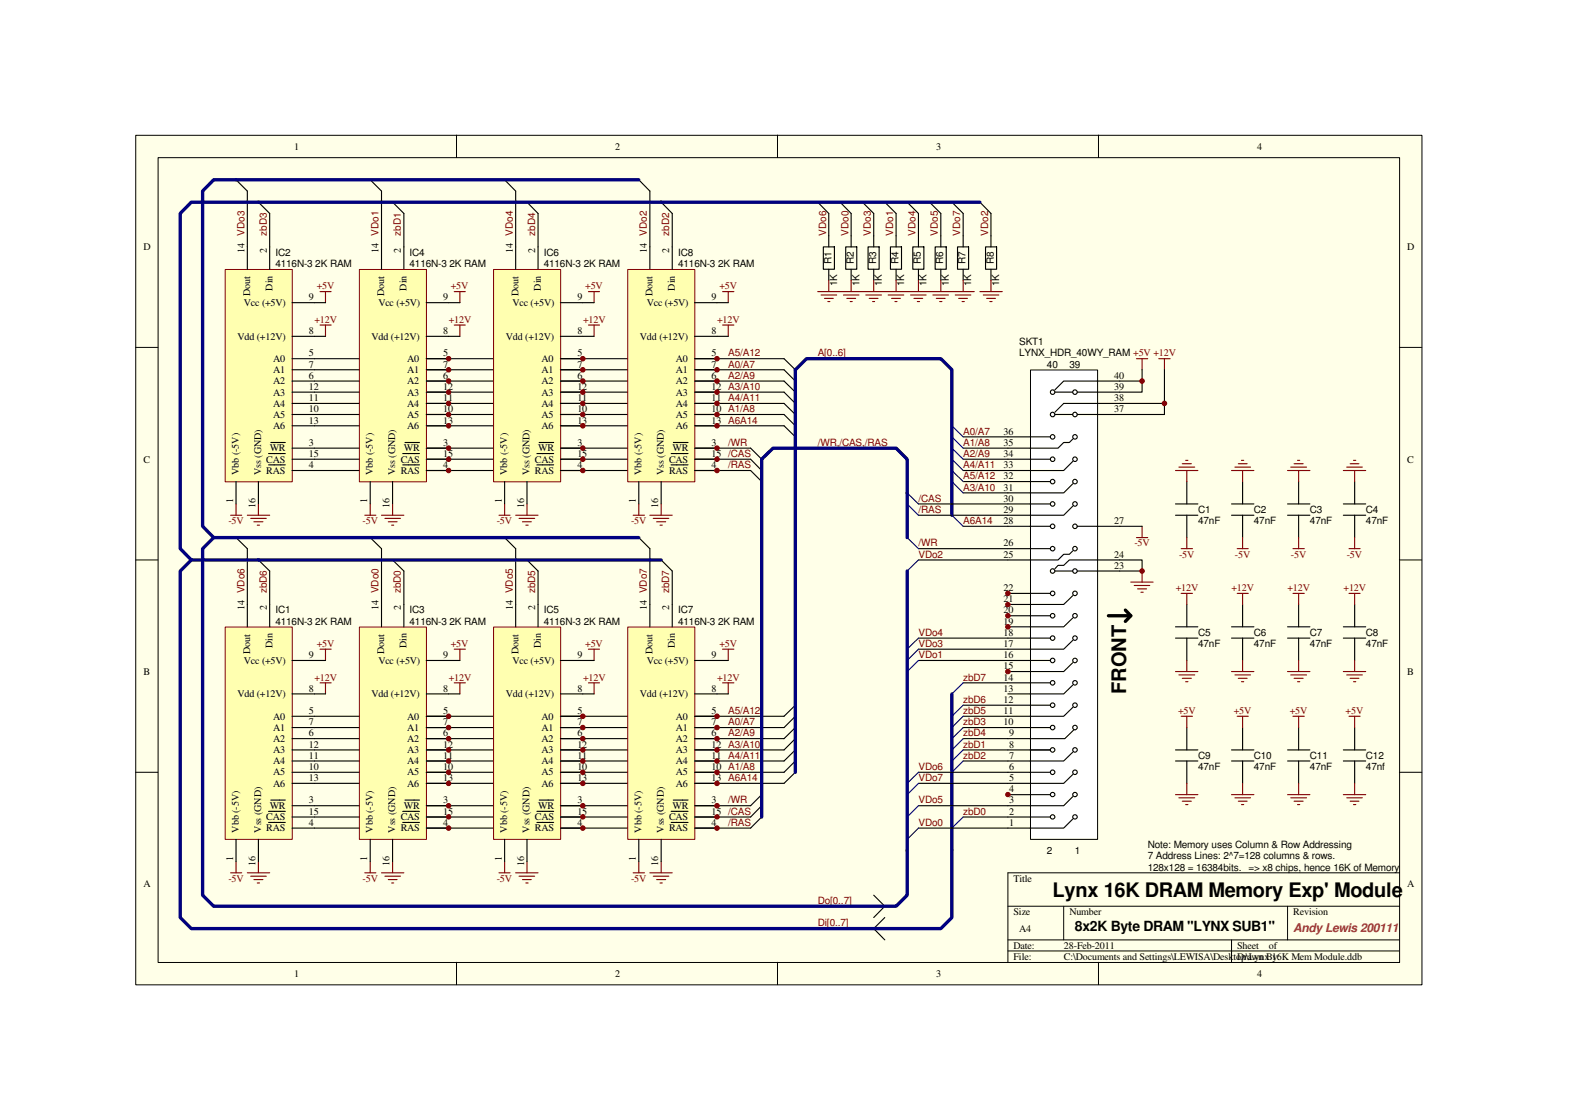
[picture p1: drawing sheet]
<svg xmlns="http://www.w3.org/2000/svg" width="297mm" height="210mm" viewBox="0 0 297 210" stroke-linecap="round" stroke-linejoin="round" font-family="sans-serif">
<path d="M25.4 25.4h241.1v159.2h-241.1z" fill="#ffffe8"/>
<g fill="none" stroke="#000" stroke-width=".19">
<path d="M25.4 25.4h241.1v159.2h-241.1zM29.6 29.5h232.7v150.9h-232.7zM85.6 25.3v4.2M145.7 25.3v4.2M205.9 25.3v4.2M25.4 65.1h4.2M262.3 65.1h4.1M25.4 104.9h4.2M262.3 104.9h4.1M25.4 144.7h4.2M262.3 144.7h4.1M188.9 169.8h73.4"/>
<path d="M188.9 176.1h73.4M188.9 178.2h73.4M199.3 169.8v6.3M230.8 176.1v4.2M241.3 169.8v6.3M262.3 163.6h-73.4v16.7M85.6 180.3v4.2M145.7 180.3v4.2M205.9 180.3v4.2"/>
</g>
<g fill="none" stroke="#800000" stroke-width=".21">
<path d="M60 54.7h2.1M61 54.7v2M85.1 54.7h2.1M86.2 54.7v2M110.3 54.7h2M111.3 54.7v2M135.4 54.7h2.1M136.5 54.7v2M153.2 54.7h29.4M153.9 55.3h2.9M154.5 55.9h1.7M155.1 56.5h.4"/>
<path d="M155.3 52.5v2.2M158.1 55.3h2.9M158.7 55.9h1.7M159.3 56.5h.4M159.5 52.5v2.2M162.3 55.3h2.9M162.9 55.9h1.6M163.5 56.5h.4M163.7 52.5v2.2M166.5 55.3h2.9M167.1 55.9h1.6M167.7 56.5h.4"/>
<path d="M167.9 52.5v2.2M170.6 55.3h3M171.3 55.9h1.6M171.9 56.5h.4M172.1 52.5v2.2M174.8 55.3h3M175.5 55.9h1.6M176.1 56.5h.4M176.3 52.5v2.2M179 55.3h2.9M179.7 55.9h1.6M180.3 56.5h.4"/>
<path d="M180.5 52.5v2.2M183.6 54.7h4.2M184.3 55.3h2.9M184.9 55.9h1.7M185.5 56.5h.4M185.7 52.5v2.2M60 60.9h2.1M61 60.9v2.1M85.1 60.9h2.1M86.2 60.9v2.1M110.3 60.9h2M111.3 60.9v2.1"/>
<path d="M135.4 60.9h2.1M136.5 60.9v2.1M43.2 96.6h2.1M44.2 94.4v2.2M46.4 96.6h4.1M47 97.2h2.9M47.6 97.8h1.7M48.2 98.4h.4M48.4 94.4v2.2M68.4 96.6h2M69.4 94.4v2.2M71.5 96.6h4.2"/>
<path d="M72.1 97.2h3M72.8 97.8h1.6M73.4 98.4h.4M73.6 94.4v2.2M93.5 96.6h2.1M94.6 94.4v2.2M96.6 96.6h4.2M97.3 97.2h2.9M97.9 97.8h1.7M98.5 98.4h.5M98.8 94.4v2.2M118.7 96.6h2.1"/>
<path d="M119.7 94.4v2.2M121.8 96.6h4.2M122.4 97.2h2.9M123.1 97.8h1.7M123.7 98.4h.4M123.9 94.4v2.2M220.3 88.2h4.2M220.9 87.5h3M221.6 86.9h1.7M222.2 86.3h.4M222.4 88.2v2.1M230.8 88.2h4.2"/>
<path d="M231.4 87.5h3M232.1 86.9h1.6M232.7 86.3h.4M232.9 88.2v2.1M241.3 88.2h4.2M241.9 87.5h3M242.5 86.9h1.7M243.2 86.3h.4M243.4 88.2v2.1M251.8 88.2h4.1M252.4 87.5h2.9M253 86.9h1.7"/>
<path d="M253.7 86.3h.4M253.9 88.2v2.1M221.4 102.8h2.1M221.4 111.2h2.1M222.4 100.8v2M222.4 111.2v2.1M231.9 102.8h2M231.9 111.2h2M232.9 100.8v2M232.9 111.2v2.1M242.3 102.8h2.1M242.3 111.2h2.1"/>
<path d="M243.4 100.8v2M243.4 111.2v2.1M252.8 102.8h2.1M252.8 111.2h2.1M253.9 100.8v2M253.9 111.2v2.1M60 121.7h2.1M60 128h2.1M61 121.7v2.1M61 128v2M85.1 121.7h2.1M85.1 128h2.1"/>
<path d="M86.2 121.7v2.1M86.2 128v2M110.3 121.7h2M110.3 128h2M111.3 121.7v2.1M111.3 128v2M135.4 121.7h2.1M135.4 128h2.1M136.5 121.7v2.1M136.5 128v2M220.3 125.9h4.2M220.9 126.5h3"/>
<path d="M221.4 134.2h2.1M221.6 127.1h1.7M222.2 127.8h.4M222.4 123.8v2.1M222.4 134.2v2.2M230.8 125.9h4.2M231.4 126.5h3M231.9 134.2h2M232.1 127.1h1.6M232.7 127.8h.4M232.9 123.8v2.1M232.9 134.2v2.2"/>
<path d="M241.3 125.9h4.2M241.9 126.5h3M242.5 127.1h1.7M243.2 127.8h.4M243.4 123.8v2.1M251.8 125.9h4.1M252.4 126.5h2.9M252.8 134.2h2.1M253 127.1h1.7M253.7 127.8h.4M253.9 123.8v2.1M253.9 134.2v2.2"/>
<path d="M43.2 163.6h2.1M44.2 161.5v2.1M46.4 163.6h4.1M47 164.2h2.9M47.6 164.8h1.7M48.2 165.5h.4M48.4 161.5v2.1M68.4 163.6h2M69.4 161.5v2.1M71.5 163.6h4.2M72.1 164.2h3M72.8 164.8h1.6"/>
<path d="M73.4 165.5h.4M73.6 161.5v2.1M93.5 163.6h2.1M94.6 161.5v2.1M96.6 163.6h4.2M97.3 164.2h2.9M97.9 164.8h1.7M98.5 165.5h.5M98.8 161.5v2.1M118.7 163.6h2.1M119.7 161.5v2.1M121.8 163.6h4.2"/>
<path d="M122.4 164.2h2.9M123.1 164.8h1.7M123.7 165.5h.4M123.9 161.5v2.1"/>
</g>
<g fill="none" stroke="#000" stroke-width=".21">
<path d="M44.2 33.7l2.2 2.1v10.5M48.4 37.9l2.1 2.1v6.3M69.4 33.7l2.1 2.1v10.5M73.6 37.9l2.1 2.1v6.3M94.6 33.7l2 2.1v10.5M98.8 37.9l2 2.1v6.3M119.7 33.7l2.1 2.1v10.5M123.9 37.9l2.1 2.1v6.3M153.2 37.9l2.1 2.1v6.3M157.4 37.9l2.1 2.1v6.3M161.6 37.9l2.1 2.1v6.3M165.8 37.9l2.1 2.1v6.3"/>
<path d="M170 37.9l2.1 2.1v6.3M174.2 37.9l2.1 2.1v6.3M178.4 37.9l2.1 2.1v6.3M183.6 37.9l2.1 2.1v6.3M58.9 56.7h2.1M84.1 56.7h2.1M109.2 56.7h2.1M134.4 56.7h2.1M154.3 46.3h2.1v4.2h-2.1zM155.3 50.5v2M158.5 46.3h2.1v4.2h-2.1zM159.5 50.5v2"/>
<path d="M162.7 46.3h2.1v4.2h-2.1zM163.7 50.5v2M166.9 46.3h2v4.2h-2zM167.9 50.5v2M171.1 46.3h2v4.2h-2zM172.1 50.5v2M175.3 46.3h2v4.2h-2zM176.3 50.5v2M179.4 46.3h2.1v4.2h-2.1zM180.5 50.5v2M184.7 46.3h2.1v4.2h-2.1zM185.7 50.5v2"/>
<path d="M58.9 67.2h88l2.2 2.1M58.9 69.3h88l2.2 2.1M58.9 71.4h88l2.2 2.1M58.9 73.5h88l2.2 2.1M58.9 75.6h88l2.2 2.1M58.9 77.7h88l2.2 2.1M58.9 79.8h88l2.2 2.1M58.9 63h2.1M84.1 63h2.1M109.2 63h2.1M134.4 63h2.1M58.9 84h81.8l2 2.1"/>
<path d="M58.9 86.1h81.8l2 2.1M58.9 88.2h81.8l2 2.1M220.3 94.4h4.2M220.3 96.6h4.2M222.4 90.3v4.1M222.4 96.6v4.2M230.8 94.4h4.2M230.8 96.6h4.2M232.9 90.3v4.1M232.9 96.6v4.2M241.3 94.4h4.2M241.3 96.6h4.2"/>
<path d="M243.4 90.3v4.1M243.4 96.6v4.2M251.8 94.4h4.1M251.8 96.6h4.1M253.9 90.3v4.1M253.9 96.6v4.2M44.2 100.8l2.2 2v10.5M48.4 104.9l2.1 2.1v6.3M69.4 100.8l2.1 2v10.5M73.6 104.9l2.1 2.1v6.3M94.6 100.8l2 2v10.5M98.8 104.9l2 2.1v6.3"/>
<path d="M119.7 100.8l2.1 2v10.5M123.9 104.9l2.1 2.1v6.3M220.3 117.5h4.2M220.3 119.6h4.2M222.4 113.3v4.2M222.4 119.6v4.2M230.8 117.5h4.2M230.8 119.6h4.2M232.9 113.3v4.2M232.9 119.6v4.2M241.3 117.5h4.2M241.3 119.6h4.2"/>
<path d="M243.4 113.3v4.2M243.4 119.6v4.2M251.8 117.5h4.1M251.8 119.6h4.1M253.9 113.3v4.2M253.9 119.6v4.2M58.9 123.8h2.1M58.9 130h2.1M84.1 123.8h2.1M84.1 130h2.1M109.2 123.8h2.1M109.2 130h2.1"/>
<path d="M134.4 123.8h2.1M134.4 130h2.1M149.1 138.4l-2.2 2.1h-88M149.1 132.2l-2.2 2h-88M149.1 134.2l-2.2 2.2h-88M149.1 136.4l-2.2 2h-88M222.4 136.4v4.1M232.9 136.4v4.1M253.9 136.4v4.1M142.7 148.9l-2 2.1h-81.8M142.7 151l-2 2.1h-81.8M142.7 153.1l-2 2.1h-81.8"/>
<path d="M149.1 140.5l-2.2 2.1h-88M149.1 142.6l-2.2 2.1h-88M149.1 144.7l-2.2 2.1h-88M220.3 140.5h4.2M220.3 142.6h4.2M222.4 142.6v4.2M230.8 140.5h4.2M230.8 142.6h4.2M232.9 142.6v4.2M251.8 140.5h4.1M251.8 142.6h4.1M253.9 142.6v4.2"/>
<path d="M163.7 167.8l2.1 2-2.1 2.2M165.8 172l-2.1 2 2.1 2.1"/>
</g>
<path d="M123.9 37.9h59.7M149.1 69.3v75.4M142.7 86.1v67" fill="none" stroke="#000080" stroke-width=".63"/>
<path d="M42.2 50.5h12.6v39.8h-12.6z" fill="#ffffb0"/>
<path d="M42.2 50.5h12.6v39.8h-12.6z" fill="none" stroke="#800000" stroke-width=".19"/>
<g fill="none" stroke="#000" stroke-width=".21">
<path d="M46.4 46.3v4.2M50.5 46.3v4.2M54.7 56.7h4.2M54.7 67.2h4.2M54.7 71.4h4.2M54.7 69.3h4.2M54.7 63h4.2M54.7 77.7h4.2M54.7 75.6h4.2M54.7 73.5h4.2M54.7 79.8h4.2M44.2 90.3v4.1"/>
<path d="M48.4 90.3v4.1M50.3 87.1h3.2M50.3 85h3.2M50.8 82.9h2.7M54.7 84h4.2M54.7 88.2h4.2M54.7 86.1h4.2"/>
</g>
<path d="M67.4 50.5h12.5v39.8h-12.5z" fill="#ffffb0"/>
<path d="M67.3 50.5h12.6v39.8h-12.6z" fill="none" stroke="#800000" stroke-width=".19"/>
<g fill="none" stroke="#000" stroke-width=".21">
<path d="M71.5 46.3v4.2M75.7 46.3v4.2M79.9 56.7h4.2M79.9 67.2h4.2M79.9 71.4h4.2M79.9 69.3h4.2M79.9 63h4.2M79.9 77.7h4.2M79.9 75.6h4.2M79.9 73.5h4.2M79.9 79.8h4.2M69.4 90.3v4.1"/>
<path d="M73.6 90.3v4.1M75.5 87.1h3.1M75.5 85h3.1M75.9 82.9h2.7M79.9 84h4.2M79.9 88.2h4.2M79.9 86.1h4.2"/>
</g>
<path d="M92.5 50.5h12.6v39.8h-12.6z" fill="#ffffb0"/>
<path d="M92.5 50.5h12.6v39.8h-12.6z" fill="none" stroke="#800000" stroke-width=".19"/>
<g fill="none" stroke="#000" stroke-width=".21">
<path d="M96.6 46.3v4.2M100.8 46.3v4.2M105 56.7h4.2M105 67.2h4.2M105 71.4h4.2M105 69.3h4.2M105 63h4.2M105 77.7h4.2M105 75.6h4.2M105 73.5h4.2M105 79.8h4.2M94.6 90.3v4.1"/>
<path d="M98.8 90.3v4.1M100.6 87.1h3.2M100.6 85h3.2M101 82.9h2.8M105 84h4.2M105 88.2h4.2M105 86.1h4.2"/>
</g>
<path d="M117.7 50.5h12.5v39.8h-12.5z" fill="#ffffb0"/>
<path d="M117.6 50.5h12.6v39.8h-12.6z" fill="none" stroke="#800000" stroke-width=".19"/>
<g fill="none" stroke="#000" stroke-width=".21">
<path d="M121.8 46.3v4.2M126 46.3v4.2M130.2 56.7h4.2M130.2 67.2h4.2M130.2 71.4h4.2M130.2 69.3h4.2M130.2 63h4.2M130.2 77.7h4.2M130.2 75.6h4.2M130.2 73.5h4.2M130.2 79.8h4.2M119.7 90.3v4.1"/>
<path d="M123.9 90.3v4.1M125.8 87.1h3.1M125.8 85h3.1M126.2 82.9h2.7M130.2 84h4.2M130.2 88.2h4.2M130.2 86.1h4.2"/>
</g>
<path d="M42.2 117.6h12.6v39.7h-12.6z" fill="#ffffb0"/>
<path d="M42.2 117.5h12.6v39.8h-12.6z" fill="none" stroke="#800000" stroke-width=".19"/>
<g fill="none" stroke="#000" stroke-width=".21">
<path d="M46.4 113.3v4.2M50.5 113.3v4.2M54.7 134.2h4.2M54.7 138.4h4.2M54.7 136.4h4.2M54.7 130h4.2M54.7 123.8h4.2M44.2 157.3v4.2M48.4 157.3v4.2M50.3 154.1h3.2M50.3 152.1h3.2M50.8 149.9h2.7"/>
<path d="M54.7 151h4.2M54.7 155.2h4.2M54.7 144.7h4.2M54.7 142.6h4.2M54.7 140.5h4.2M54.7 146.8h4.2M54.7 153.1h4.2"/>
</g>
<path d="M67.4 117.6h12.5v39.7h-12.5z" fill="#ffffb0"/>
<path d="M67.3 117.5h12.6v39.8h-12.6z" fill="none" stroke="#800000" stroke-width=".19"/>
<g fill="none" stroke="#000" stroke-width=".21">
<path d="M71.5 113.3v4.2M75.7 113.3v4.2M79.9 134.2h4.2M79.9 138.4h4.2M79.9 136.4h4.2M79.9 130h4.2M79.9 123.8h4.2M69.4 157.3v4.2M73.6 157.3v4.2M75.5 154.1h3.1M75.5 152.1h3.1M75.9 149.9h2.7"/>
<path d="M79.9 151h4.2M79.9 155.2h4.2M79.9 144.7h4.2M79.9 142.6h4.2M79.9 140.5h4.2M79.9 146.8h4.2M79.9 153.1h4.2"/>
</g>
<path d="M92.5 117.6h12.6v39.7h-12.6z" fill="#ffffb0"/>
<path d="M92.5 117.5h12.6v39.8h-12.6z" fill="none" stroke="#800000" stroke-width=".19"/>
<g fill="none" stroke="#000" stroke-width=".21">
<path d="M96.6 113.3v4.2M100.8 113.3v4.2M105 134.2h4.2M105 138.4h4.2M105 136.4h4.2M105 130h4.2M105 123.8h4.2M94.6 157.3v4.2M98.8 157.3v4.2M100.6 154.1h3.2M100.6 152.1h3.2M101 149.9h2.8"/>
<path d="M105 151h4.2M105 155.2h4.2M105 144.7h4.2M105 142.6h4.2M105 140.5h4.2M105 146.8h4.2M105 153.1h4.2"/>
</g>
<path d="M117.7 117.6h12.5v39.7h-12.5z" fill="#ffffb0"/>
<path d="M117.6 117.5h12.6v39.8h-12.6z" fill="none" stroke="#800000" stroke-width=".19"/>
<g fill="none" stroke="#000" stroke-width=".21">
<path d="M121.8 113.3v4.2M126 113.3v4.2M130.2 134.2h4.2M130.2 138.4h4.2M130.2 136.4h4.2M130.2 130h4.2M130.2 123.8h4.2M119.7 157.3v4.2M123.9 157.3v4.2M125.8 154.1h3.1M125.8 152.1h3.1M126.2 149.9h2.7"/>
<path d="M130.2 151h4.2M130.2 155.2h4.2M130.2 144.7h4.2M130.2 142.6h4.2M130.2 140.5h4.2M130.2 146.8h4.2M130.2 153.1h4.2"/>
</g>
<path d="M213 67.2h2.1M214 67.2v2.1M217.2 67.2h2.1M218.2 67.2v2.1M214 98.6v2.2M211.9 109.1h4.2M212.6 109.7h2.9M213 100.8h2.1M213.2 110.4h1.7M213.8 111h.4M214 107v2.1" fill="none" stroke="#800000" stroke-width=".21"/>
<path d="M119.7 33.7h-79.7l-2 2.1v62.8l2 2.2h79.7M123.9 37.9h-88l-2.1 2.1v62.8l2.1 2.1h88M149.1 69.3l2-2.1h25.2l2.1 2.1v27.3M142.7 86.1l2.2-2.1h23l2.1 2.1v14.7M35.9 104.9l-2.1 2.1v65l2.1 2h140.4l2.1-2v-42M40 100.8l-2 2v65l2 2h127.9l2.1-2v-60.8" fill="none" stroke="#000080" stroke-width=".63"/>
<path d="M193.2 69.4h12.5v87.9h-12.5z" fill="#fff"/>
<path d="M193.1 69.3h12.6v88h-12.6z" fill="none" stroke="#000" stroke-width=".19"/>
<g fill="none" stroke="#000" stroke-width=".21">
<path d="M197.7 77.7h3.3M197.7 73.5h3.3M214 71.4h-14.7l-1.6 1.7M214 69.3v4.2h-12.1M218.2 75.6h-18.9l-1.6 1.7M218.2 69.3v8.4h-16.3M172.1 94.4h24.7M180.5 98.6h16.3M180.5 90.3h16.3M180.5 86.1h16.3M180.5 81.9h16.3M201 94.9l-1.7 1.7h-27.2"/>
<path d="M201 90.7l-1.7 1.7h-18.8M201 86.5l-1.7 1.7h-18.8M201 82.3l-.6 .6h-1.1l-1 1.1h-17.8M201.9 98.6h12.1M172.1 119.6h24.7M172.1 102.8h24.7M188.9 115.4h7.9M188.9 111.2h7.9M197.7 106.6l.6-.6h1l1.1-1.1h13.6v2.1h-12.1M197.7 107h3.3M201 115.8l-1.7 1.7h-10.4M201 103.3l-.6 .6h-1.1l-1 1h-26.2"/>
<path d="M201 111.6l-1.7 1.7h-10.4M172.1 123.8h24.7M180.5 138.4h12.6M180.5 136.4h16.3M180.5 132.2h16.3M180.5 128h16.3M201 132.6l-1.7 1.6h-18.8M201 128.4l-1.7 1.6h-10.4M201 124.2l-1.7 1.7h-10.4M201 120l-1.7 1.7h-27.2M201.2 136.8l-1.6 1.6h-6.3M243.4 136.4v4.1"/>
<path d="M172.1 144.7h24.7M180.5 153.1h16.3M180.5 140.5h16.3M188.9 148.9h7.9M201 153.5l-1.7 1.7h-27.2M201 149.3l-1.7 1.7h-27.2M201 145.2l-1.7 1.6h-27.2M201 141l-1.7 1.6h-18.8M241.3 142.6h4.2M241.3 140.5h4.2M243.4 142.6v4.2"/>
<circle cx="197.3" cy="73.5" r=".43"/>
<circle cx="197.3" cy="77.7" r=".43"/>
<circle cx="201.5" cy="73.5" r=".43"/>
<circle cx="201.5" cy="77.7" r=".43"/>
<circle cx="197.3" cy="98.6" r=".43"/>
<circle cx="197.3" cy="81.9" r=".43"/>
<circle cx="197.3" cy="90.3" r=".43"/>
<circle cx="197.3" cy="94.5" r=".43"/>
<circle cx="197.3" cy="86.1" r=".43"/>
<circle cx="201.5" cy="98.6" r=".43"/>
<circle cx="201.5" cy="81.9" r=".43"/>
<circle cx="201.5" cy="90.3" r=".43"/>
<circle cx="201.5" cy="94.5" r=".43"/>
<circle cx="201.5" cy="86.1" r=".43"/>
<circle cx="197.3" cy="115.4" r=".43"/>
<circle cx="197.3" cy="111.2" r=".43"/>
<circle cx="197.3" cy="119.6" r=".43"/>
<circle cx="197.3" cy="107" r=".42"/>
<circle cx="197.3" cy="102.8" r=".42"/>
<circle cx="201.5" cy="115.4" r=".43"/>
<circle cx="201.5" cy="111.2" r=".43"/>
<circle cx="201.5" cy="119.6" r=".43"/>
<circle cx="201.5" cy="107" r=".42"/>
<circle cx="201.5" cy="102.8" r=".42"/>
<circle cx="197.3" cy="136.4" r=".43"/>
<circle cx="197.3" cy="132.2" r=".43"/>
<circle cx="197.3" cy="128" r=".43"/>
<circle cx="197.3" cy="123.8" r=".43"/>
<circle cx="201.5" cy="136.4" r=".43"/>
<circle cx="201.5" cy="123.8" r=".43"/>
<circle cx="201.5" cy="128" r=".43"/>
<circle cx="201.5" cy="132.2" r=".43"/>
<circle cx="197.3" cy="140.5" r=".43"/>
<circle cx="197.3" cy="144.7" r=".43"/>
<circle cx="197.3" cy="153.1" r=".42"/>
<circle cx="197.3" cy="148.9" r=".42"/>
<circle cx="201.5" cy="140.5" r=".43"/>
<circle cx="201.5" cy="144.7" r=".43"/>
<circle cx="201.5" cy="153.1" r=".42"/>
<circle cx="201.5" cy="148.9" r=".42"/>
</g>
<g fill="none" stroke="#000080" stroke-width=".21">
<path d="M178.4 79.8l2.1 2.1M170 92.4l2.1 2M170 94.4l2.1 2.2M178.4 81.9l2.1 2.1M178.4 84l2.1 2.1M178.4 86.1l2.1 2.1M178.4 88.2l2.1 2.1M178.4 90.3l2.1 2.1M178.4 96.6l2.1 2M170 100.8l2.1 2M172.1 104.9l-2.1 2.1M172.1 119.6l-2.1 2.1"/>
<path d="M172.1 121.7l-2.1 2.1M172.1 123.8l-2.1 2.1M180.5 128l-2.1 2M180.5 132.2l-2.1 2M180.5 134.2l-2.1 2.2M180.5 136.4l-2.1 2M180.5 138.4l-2.1 2.1M172.1 146.8l-2.1 2.1M172.1 151l-2.1 2.1M172.1 144.7l-2.1 2.1M172.1 155.2l-2.1 2.1M180.5 140.5l-2.1 2.1"/>
<path d="M180.5 142.6l-2.1 2.1M180.5 153.1l-2.1 2.1"/>
</g>
<path d="M207.7 115.4h4.2M210.9 114.3l1 1.1-1 1.1" fill="none" stroke="#000" stroke-width=".63"/>
<path d="M242.3 134.2h2.1M243.4 134.2v2.2" fill="none" stroke="#800000" stroke-width=".21"/>
<circle cx="188.9" cy="148.9" r=".42" fill="#800000"/>
<circle cx="188.9" cy="148.9" r=".42" fill="none" stroke="#800000" stroke-width=".19"/>
<circle cx="188.9" cy="125.9" r=".43" fill="#800000"/>
<circle cx="188.9" cy="125.9" r=".43" fill="none" stroke="#800000" stroke-width=".19"/>
<circle cx="188.9" cy="117.5" r=".43" fill="#800000"/>
<circle cx="188.9" cy="117.5" r=".43" fill="none" stroke="#800000" stroke-width=".19"/>
<circle cx="188.9" cy="115.4" r=".43" fill="#800000"/>
<circle cx="188.9" cy="115.4" r=".43" fill="none" stroke="#800000" stroke-width=".19"/>
<circle cx="188.9" cy="113.3" r=".42" fill="#800000"/>
<circle cx="188.9" cy="113.3" r=".42" fill="none" stroke="#800000" stroke-width=".19"/>
<circle cx="188.9" cy="111.2" r=".43" fill="#800000"/>
<circle cx="188.9" cy="111.2" r=".43" fill="none" stroke="#800000" stroke-width=".19"/>
<circle cx="84.1" cy="84" r=".42" fill="#800000"/>
<circle cx="84.1" cy="84" r=".42" fill="none" stroke="#800000" stroke-width=".19"/>
<circle cx="84.1" cy="88.2" r=".42" fill="#800000"/>
<circle cx="84.1" cy="88.2" r=".42" fill="none" stroke="#800000" stroke-width=".19"/>
<circle cx="84.1" cy="67.2" r=".42" fill="#800000"/>
<circle cx="84.1" cy="67.2" r=".42" fill="none" stroke="#800000" stroke-width=".19"/>
<circle cx="84.1" cy="71.4" r=".42" fill="#800000"/>
<circle cx="84.1" cy="71.4" r=".42" fill="none" stroke="#800000" stroke-width=".19"/>
<circle cx="84.1" cy="69.3" r=".42" fill="#800000"/>
<circle cx="84.1" cy="69.3" r=".42" fill="none" stroke="#800000" stroke-width=".19"/>
<circle cx="84.1" cy="77.7" r=".42" fill="#800000"/>
<circle cx="84.1" cy="77.7" r=".42" fill="none" stroke="#800000" stroke-width=".19"/>
<circle cx="84.1" cy="75.6" r=".42" fill="#800000"/>
<circle cx="84.1" cy="75.6" r=".42" fill="none" stroke="#800000" stroke-width=".19"/>
<circle cx="84.1" cy="73.5" r=".42" fill="#800000"/>
<circle cx="84.1" cy="73.5" r=".42" fill="none" stroke="#800000" stroke-width=".19"/>
<circle cx="84.1" cy="79.8" r=".42" fill="#800000"/>
<circle cx="84.1" cy="79.8" r=".42" fill="none" stroke="#800000" stroke-width=".19"/>
<circle cx="84.1" cy="86.1" r=".42" fill="#800000"/>
<circle cx="84.1" cy="86.1" r=".42" fill="none" stroke="#800000" stroke-width=".19"/>
<circle cx="109.2" cy="84" r=".42" fill="#800000"/>
<circle cx="109.2" cy="84" r=".42" fill="none" stroke="#800000" stroke-width=".19"/>
<circle cx="109.2" cy="88.2" r=".42" fill="#800000"/>
<circle cx="109.2" cy="88.2" r=".42" fill="none" stroke="#800000" stroke-width=".19"/>
<circle cx="109.2" cy="67.2" r=".42" fill="#800000"/>
<circle cx="109.2" cy="67.2" r=".42" fill="none" stroke="#800000" stroke-width=".19"/>
<circle cx="109.2" cy="71.4" r=".42" fill="#800000"/>
<circle cx="109.2" cy="71.4" r=".42" fill="none" stroke="#800000" stroke-width=".19"/>
<circle cx="109.2" cy="69.3" r=".42" fill="#800000"/>
<circle cx="109.2" cy="69.3" r=".42" fill="none" stroke="#800000" stroke-width=".19"/>
<circle cx="109.2" cy="77.7" r=".42" fill="#800000"/>
<circle cx="109.2" cy="77.7" r=".42" fill="none" stroke="#800000" stroke-width=".19"/>
<circle cx="109.2" cy="75.6" r=".42" fill="#800000"/>
<circle cx="109.2" cy="75.6" r=".42" fill="none" stroke="#800000" stroke-width=".19"/>
<circle cx="109.2" cy="73.5" r=".42" fill="#800000"/>
<circle cx="109.2" cy="73.5" r=".42" fill="none" stroke="#800000" stroke-width=".19"/>
<circle cx="109.2" cy="79.8" r=".42" fill="#800000"/>
<circle cx="109.2" cy="79.8" r=".42" fill="none" stroke="#800000" stroke-width=".19"/>
<circle cx="109.2" cy="86.1" r=".42" fill="#800000"/>
<circle cx="109.2" cy="86.1" r=".42" fill="none" stroke="#800000" stroke-width=".19"/>
<circle cx="84.1" cy="151" r=".42" fill="#800000"/>
<circle cx="84.1" cy="151" r=".42" fill="none" stroke="#800000" stroke-width=".19"/>
<circle cx="84.1" cy="155.2" r=".42" fill="#800000"/>
<circle cx="84.1" cy="155.2" r=".42" fill="none" stroke="#800000" stroke-width=".19"/>
<circle cx="84.1" cy="134.2" r=".42" fill="#800000"/>
<circle cx="84.1" cy="134.2" r=".42" fill="none" stroke="#800000" stroke-width=".19"/>
<circle cx="84.1" cy="138.4" r=".42" fill="#800000"/>
<circle cx="84.1" cy="138.4" r=".42" fill="none" stroke="#800000" stroke-width=".19"/>
<circle cx="84.1" cy="136.4" r=".42" fill="#800000"/>
<circle cx="84.1" cy="136.4" r=".42" fill="none" stroke="#800000" stroke-width=".19"/>
<circle cx="84.1" cy="144.7" r=".42" fill="#800000"/>
<circle cx="84.1" cy="144.7" r=".42" fill="none" stroke="#800000" stroke-width=".19"/>
<circle cx="84.1" cy="142.6" r=".42" fill="#800000"/>
<circle cx="84.1" cy="142.6" r=".42" fill="none" stroke="#800000" stroke-width=".19"/>
<circle cx="84.1" cy="140.5" r=".42" fill="#800000"/>
<circle cx="84.1" cy="140.5" r=".42" fill="none" stroke="#800000" stroke-width=".19"/>
<circle cx="84.1" cy="146.8" r=".42" fill="#800000"/>
<circle cx="84.1" cy="146.8" r=".42" fill="none" stroke="#800000" stroke-width=".19"/>
<circle cx="84.1" cy="153.1" r=".41" fill="#800000"/>
<circle cx="84.1" cy="153.1" r=".41" fill="none" stroke="#800000" stroke-width=".19"/>
<circle cx="109.2" cy="151" r=".42" fill="#800000"/>
<circle cx="109.2" cy="151" r=".42" fill="none" stroke="#800000" stroke-width=".19"/>
<circle cx="109.2" cy="155.2" r=".42" fill="#800000"/>
<circle cx="109.2" cy="155.2" r=".42" fill="none" stroke="#800000" stroke-width=".19"/>
<circle cx="109.2" cy="134.2" r=".42" fill="#800000"/>
<circle cx="109.2" cy="134.2" r=".42" fill="none" stroke="#800000" stroke-width=".19"/>
<circle cx="109.2" cy="138.4" r=".42" fill="#800000"/>
<circle cx="109.2" cy="138.4" r=".42" fill="none" stroke="#800000" stroke-width=".19"/>
<circle cx="109.2" cy="136.4" r=".42" fill="#800000"/>
<circle cx="109.2" cy="136.4" r=".42" fill="none" stroke="#800000" stroke-width=".19"/>
<circle cx="109.2" cy="144.7" r=".42" fill="#800000"/>
<circle cx="109.2" cy="144.7" r=".42" fill="none" stroke="#800000" stroke-width=".19"/>
<circle cx="109.2" cy="142.6" r=".42" fill="#800000"/>
<circle cx="109.2" cy="142.6" r=".42" fill="none" stroke="#800000" stroke-width=".19"/>
<circle cx="109.2" cy="140.5" r=".42" fill="#800000"/>
<circle cx="109.2" cy="140.5" r=".42" fill="none" stroke="#800000" stroke-width=".19"/>
<circle cx="109.2" cy="146.8" r=".42" fill="#800000"/>
<circle cx="109.2" cy="146.8" r=".42" fill="none" stroke="#800000" stroke-width=".19"/>
<circle cx="109.2" cy="153.1" r=".41" fill="#800000"/>
<circle cx="109.2" cy="153.1" r=".41" fill="none" stroke="#800000" stroke-width=".19"/>
<circle cx="134.4" cy="151" r=".42" fill="#800000"/>
<circle cx="134.4" cy="151" r=".42" fill="none" stroke="#800000" stroke-width=".19"/>
<circle cx="134.4" cy="155.2" r=".42" fill="#800000"/>
<circle cx="134.4" cy="155.2" r=".42" fill="none" stroke="#800000" stroke-width=".19"/>
<circle cx="134.4" cy="134.2" r=".42" fill="#800000"/>
<circle cx="134.4" cy="134.2" r=".42" fill="none" stroke="#800000" stroke-width=".19"/>
<circle cx="134.4" cy="138.4" r=".42" fill="#800000"/>
<circle cx="134.4" cy="138.4" r=".42" fill="none" stroke="#800000" stroke-width=".19"/>
<circle cx="134.4" cy="136.4" r=".42" fill="#800000"/>
<circle cx="134.4" cy="136.4" r=".42" fill="none" stroke="#800000" stroke-width=".19"/>
<circle cx="134.4" cy="144.7" r=".42" fill="#800000"/>
<circle cx="134.4" cy="144.7" r=".42" fill="none" stroke="#800000" stroke-width=".19"/>
<circle cx="134.4" cy="142.6" r=".42" fill="#800000"/>
<circle cx="134.4" cy="142.6" r=".42" fill="none" stroke="#800000" stroke-width=".19"/>
<circle cx="134.4" cy="140.5" r=".42" fill="#800000"/>
<circle cx="134.4" cy="140.5" r=".42" fill="none" stroke="#800000" stroke-width=".19"/>
<circle cx="134.4" cy="146.8" r=".42" fill="#800000"/>
<circle cx="134.4" cy="146.8" r=".42" fill="none" stroke="#800000" stroke-width=".19"/>
<circle cx="134.4" cy="153.1" r=".41" fill="#800000"/>
<circle cx="134.4" cy="153.1" r=".41" fill="none" stroke="#800000" stroke-width=".19"/>
<g fill="none" stroke="#800000" stroke-width=".21">
<path d="M220.3 148.9h4.2M220.9 149.5h3M221.6 150.2h1.7M222.2 150.8h.4M222.4 146.8v2.1M230.8 148.9h4.2M231.4 149.5h3M232.1 150.2h1.6M232.7 150.8h.4M232.9 146.8v2.1M241.3 148.9h4.2M241.9 149.5h3"/>
<path d="M242.5 150.2h1.7M243.2 150.8h.4M243.4 146.8v2.1M251.8 148.9h4.1M252.4 149.5h2.9M253 150.2h1.7M253.7 150.8h.4M253.9 146.8v2.1"/>
</g>
<circle cx="214" cy="107" r=".42" fill="#800000"/>
<circle cx="214" cy="107" r=".42" fill="none" stroke="#800000" stroke-width=".19"/>
<circle cx="214" cy="71.4" r=".43" fill="#800000"/>
<circle cx="214" cy="71.4" r=".43" fill="none" stroke="#800000" stroke-width=".19"/>
<circle cx="218.2" cy="75.6" r=".43" fill="#800000"/>
<circle cx="218.2" cy="75.6" r=".43" fill="none" stroke="#800000" stroke-width=".19"/>
<circle cx="134.4" cy="84" r=".42" fill="#800000"/>
<circle cx="134.4" cy="84" r=".42" fill="none" stroke="#800000" stroke-width=".19"/>
<circle cx="134.4" cy="88.2" r=".42" fill="#800000"/>
<circle cx="134.4" cy="88.2" r=".42" fill="none" stroke="#800000" stroke-width=".19"/>
<circle cx="134.4" cy="67.2" r=".42" fill="#800000"/>
<circle cx="134.4" cy="67.2" r=".42" fill="none" stroke="#800000" stroke-width=".19"/>
<circle cx="134.4" cy="71.4" r=".42" fill="#800000"/>
<circle cx="134.4" cy="71.4" r=".42" fill="none" stroke="#800000" stroke-width=".19"/>
<circle cx="134.4" cy="69.3" r=".42" fill="#800000"/>
<circle cx="134.4" cy="69.3" r=".42" fill="none" stroke="#800000" stroke-width=".19"/>
<circle cx="134.4" cy="77.7" r=".42" fill="#800000"/>
<circle cx="134.4" cy="77.7" r=".42" fill="none" stroke="#800000" stroke-width=".19"/>
<circle cx="134.4" cy="75.6" r=".42" fill="#800000"/>
<circle cx="134.4" cy="75.6" r=".42" fill="none" stroke="#800000" stroke-width=".19"/>
<circle cx="134.4" cy="73.5" r=".42" fill="#800000"/>
<circle cx="134.4" cy="73.5" r=".42" fill="none" stroke="#800000" stroke-width=".19"/>
<circle cx="134.4" cy="79.8" r=".42" fill="#800000"/>
<circle cx="134.4" cy="79.8" r=".42" fill="none" stroke="#800000" stroke-width=".19"/>
<circle cx="134.4" cy="86.1" r=".42" fill="#800000"/>
<circle cx="134.4" cy="86.1" r=".42" fill="none" stroke="#800000" stroke-width=".19"/>
<g font-size="3.7">
<text x="211" y="130.1" transform="rotate(-90 211 130.1)">FRONT</text>
<text x="197.3" y="168">Lynx 16K DRAM Memory Exp' Module</text>
</g>
<text font-size="2.6" x="201.5" y="174.5">8x2K Byte DRAM &quot;LYNX SUB1&quot;</text>
<text font-size="2.2" fill="#a1006a" x="242.4" y="174.6">Andy Lewis 200111</text>
<g font-size="1.9">
<text x="55.2" y="28">1</text>
<text x="115.3" y="28">2</text>
<text x="175.5" y="28">3</text>
<text x="235.6" y="28">4</text>
<text x="26.9" y="46.9">D</text>
<text x="45.8" y="47.3" transform="rotate(-90 45.8 47.3)">14 VDo3</text>
<text x="50" y="47.3" transform="rotate(-90 50 47.3)">2</text>
<text x="51.6" y="48">IC2</text>
<text x="70.9" y="47.3" transform="rotate(-90 70.9 47.3)">14 VDo1</text>
<text x="75.1" y="47.3" transform="rotate(-90 75.1 47.3)">2</text>
<text x="76.7" y="48">IC4</text>
<text x="96.1" y="47.3" transform="rotate(-90 96.1 47.3)">14 VDo4</text>
<text x="100.3" y="47.3" transform="rotate(-90 100.3 47.3)">2</text>
<text x="101.9" y="48">IC6</text>
<text x="121.2" y="47.3" transform="rotate(-90 121.2 47.3)">14 VDo2</text>
<text x="125.4" y="47.3" transform="rotate(-90 125.4 47.3)">2</text>
<text x="127.1" y="48">IC8</text>
<text x="263.7" y="46.9">D</text>
<text x="51.6" y="50">4116N-3 2K RAM</text>
<text x="76.7" y="50">4116N-3 2K RAM</text>
<text x="101.9" y="50">4116N-3 2K RAM</text>
<text x="127.1" y="50">4116N-3 2K RAM</text>
<text x="155.8" y="49.4" transform="rotate(-90 155.8 49.4)">R1</text>
<text x="156.9" y="53.6" transform="rotate(-90 156.9 53.6)">1K</text>
<text x="160" y="49.4" transform="rotate(-90 160 49.4)">R2</text>
<text x="161.1" y="53.6" transform="rotate(-90 161.1 53.6)">1K</text>
<text x="164.2" y="49.4" transform="rotate(-90 164.2 49.4)">R3</text>
<text x="165.3" y="53.6" transform="rotate(-90 165.3 53.6)">1K</text>
<text x="168.4" y="49.4" transform="rotate(-90 168.4 49.4)">R4</text>
<text x="169.5" y="53.6" transform="rotate(-90 169.5 53.6)">1K</text>
<text x="172.6" y="49.4" transform="rotate(-90 172.6 49.4)">R5</text>
<text x="173.6" y="53.6" transform="rotate(-90 173.6 53.6)">1K</text>
<text x="176.8" y="49.4" transform="rotate(-90 176.8 49.4)">R6</text>
<text x="177.8" y="53.6" transform="rotate(-90 177.8 53.6)">1K</text>
<text x="181" y="49.4" transform="rotate(-90 181 49.4)">R7</text>
<text x="182" y="53.6" transform="rotate(-90 182 53.6)">1K</text>
<text x="186.2" y="49.4" transform="rotate(-90 186.2 49.4)">R8</text>
<text x="187.3" y="53.6" transform="rotate(-90 187.3 53.6)">1K</text>
<text x="45.7" y="57.4">Vcc (+5V)</text>
<text x="46.9" y="55.5" transform="rotate(-90 46.9 55.5)">Dout</text>
<text x="51.1" y="54.5" transform="rotate(-90 51.1 54.5)">Din</text>
<text x="57.9" y="56.3">9</text>
<text x="70.9" y="57.4">Vcc (+5V)</text>
<text x="72" y="55.5" transform="rotate(-90 72 55.5)">Dout</text>
<text x="76.2" y="54.5" transform="rotate(-90 76.2 54.5)">Din</text>
<text x="83.1" y="56.3">9</text>
<text x="96.1" y="57.4">Vcc (+5V)</text>
<text x="97.2" y="55.5" transform="rotate(-90 97.2 55.5)">Dout</text>
<text x="101.3" y="54.5" transform="rotate(-90 101.3 54.5)">Din</text>
<text x="108.2" y="56.3">9</text>
<text x="121.2" y="57.4">Vcc (+5V)</text>
<text x="122.3" y="55.5" transform="rotate(-90 122.3 55.5)">Dout</text>
<text x="126.5" y="54.5" transform="rotate(-90 126.5 54.5)">Din</text>
<text x="133.3" y="56.3">9</text>
<text x="44.5" y="63.7">Vdd (+12V)</text>
<text x="57.9" y="62.6">8</text>
<text x="69.6" y="63.7">Vdd (+12V)</text>
<text x="83.1" y="62.6">8</text>
<text x="94.8" y="63.7">Vdd (+12V)</text>
<text x="108.2" y="62.6">8</text>
<text x="119.9" y="63.7">Vdd (+12V)</text>
<text x="133.3" y="62.6">8</text>
<text x="191" y="64.7">SKT1</text>
<text x="51.2" y="67.9">A0</text>
<text x="51.2" y="69.9">A1</text>
<text x="57.9" y="66.8">5</text>
<text x="57.9" y="71">6</text>
<text x="57.9" y="68.9">7</text>
<text x="76.3" y="67.9">A0</text>
<text x="76.3" y="69.9">A1</text>
<text x="83.1" y="66.8">5</text>
<text x="83.1" y="71">6</text>
<text x="83.1" y="68.9">7</text>
<text x="101.5" y="67.9">A0</text>
<text x="101.5" y="69.9">A1</text>
<text x="108.2" y="66.8">5</text>
<text x="108.2" y="71">6</text>
<text x="108.2" y="68.9">7</text>
<text x="126.7" y="67.9">A0</text>
<text x="126.7" y="69.9">A1</text>
<text x="133.3" y="66.8">5</text>
<text x="133.3" y="71">6</text>
<text x="133.3" y="68.9">7</text>
<text x="191" y="66.8">LYNX_HDR_40WY_RAM +5V +12V</text>
<text x="196.2" y="68.9">40</text>
<text x="200.4" y="68.9">39</text>
<text x="208.8" y="71">40</text>
<text x="51.2" y="72.1">A2</text>
<text x="51.2" y="76.2">A4</text>
<text x="51.2" y="74.1">A3</text>
<text x="57.9" y="77.3">10</text>
<text x="57.9" y="75.2">11</text>
<text x="57.9" y="73.1">12</text>
<text x="76.3" y="72.1">A2</text>
<text x="76.3" y="76.2">A4</text>
<text x="76.3" y="74.1">A3</text>
<text x="83.1" y="77.3">10</text>
<text x="83.1" y="75.2">11</text>
<text x="83.1" y="73.1">12</text>
<text x="101.5" y="72.1">A2</text>
<text x="101.5" y="76.2">A4</text>
<text x="101.5" y="74.1">A3</text>
<text x="108.2" y="77.3">10</text>
<text x="108.2" y="75.2">11</text>
<text x="108.2" y="73.1">12</text>
<text x="126.7" y="72.1">A2</text>
<text x="126.7" y="76.2">A4</text>
<text x="126.7" y="74.1">A3</text>
<text x="133.3" y="77.3">10 A1/A8</text>
<text x="133.3" y="75.2">11 A4/A11</text>
<text x="133.3" y="73.1">12 A3/A10</text>
<text x="208.8" y="77.3">37</text>
<text x="208.8" y="75.2">38</text>
<text x="208.8" y="73.1">39</text>
<text x="51.2" y="78.3">A5</text>
<text x="51.2" y="80.4">A6</text>
<text x="57.9" y="79.4">13</text>
<text x="57.9" y="83.6">3</text>
<text x="76.3" y="78.3">A5</text>
<text x="76.3" y="80.4">A6</text>
<text x="83.1" y="79.4">13</text>
<text x="83.1" y="83.6">3</text>
<text x="101.5" y="78.3">A5</text>
<text x="101.5" y="80.4">A6</text>
<text x="108.2" y="83.6">3</text>
<text x="108.2" y="79.4">13</text>
<text x="126.7" y="78.3">A5</text>
<text x="126.7" y="80.4">A6</text>
<text x="133.3" y="79.4">13 A6A14</text>
<text x="133.3" y="83.6">3</text>
<text x="188" y="83.6">35</text>
<text x="188" y="81.4">36</text>
<text x="26.9" y="86.7">C</text>
<text x="44.7" y="89" transform="rotate(-90 44.7 89)">Vbb (-5V)</text>
<text x="48.9" y="89" transform="rotate(-90 48.9 89)">Vss (GND)</text>
<text x="49.9" y="88.8">RAS</text>
<text x="49.9" y="86.7">CAS</text>
<text x="50.5" y="84.6">WR</text>
<text x="57.9" y="87.8">4</text>
<text x="57.9" y="85.6">15</text>
<text x="69.9" y="89" transform="rotate(-90 69.9 89)">Vbb (-5V)</text>
<text x="74.1" y="89" transform="rotate(-90 74.1 89)">Vss (GND)</text>
<text x="75.1" y="88.8">RAS</text>
<text x="75.1" y="86.7">CAS</text>
<text x="75.7" y="84.6">WR</text>
<text x="83.1" y="87.8">4</text>
<text x="83.1" y="85.6">15</text>
<text x="95" y="89" transform="rotate(-90 95 89)">Vbb (-5V)</text>
<text x="99.2" y="89" transform="rotate(-90 99.2 89)">Vss (GND)</text>
<text x="100.2" y="88.8">RAS</text>
<text x="100.2" y="86.7">CAS</text>
<text x="100.9" y="84.6">WR</text>
<text x="108.2" y="87.8">4</text>
<text x="108.2" y="85.6">15</text>
<text x="120.2" y="89" transform="rotate(-90 120.2 89)">Vbb (-5V)</text>
<text x="124.4" y="89" transform="rotate(-90 124.4 89)">Vss (GND)</text>
<text x="125.4" y="88.8">RAS</text>
<text x="125.4" y="86.7">CAS</text>
<text x="126" y="84.6">WR</text>
<text x="133.3" y="87.8">4</text>
<text x="133.3" y="85.6">15 /CAS</text>
<text x="188" y="89.8">32</text>
<text x="188" y="87.8">33</text>
<text x="188" y="85.6">34</text>
<text x="263.7" y="86.7">C</text>
<text x="43.7" y="94.3" transform="rotate(-90 43.7 94.3)">1</text>
<text x="47.9" y="95.3" transform="rotate(-90 47.9 95.3)">16</text>
<text x="68.8" y="94.3" transform="rotate(-90 68.8 94.3)">1</text>
<text x="73" y="95.3" transform="rotate(-90 73 95.3)">16</text>
<text x="94" y="94.3" transform="rotate(-90 94 94.3)">1</text>
<text x="98.2" y="95.3" transform="rotate(-90 98.2 95.3)">16</text>
<text x="119.2" y="94.3" transform="rotate(-90 119.2 94.3)">1</text>
<text x="123.4" y="95.3" transform="rotate(-90 123.4 95.3)">16</text>
<text x="188" y="94">30</text>
<text x="188" y="91.9">31</text>
<text x="188" y="98.2">28</text>
<text x="188" y="96.1">29</text>
<text x="208.8" y="98.2">27</text>
<text x="224.5" y="96.1">C1</text>
<text x="224.5" y="98.2">47nF</text>
<text x="235" y="96.1">C2</text>
<text x="235" y="98.2">47nF</text>
<text x="245.5" y="96.1">C3</text>
<text x="245.5" y="98.2">47nF</text>
<text x="256" y="96.1">C4</text>
<text x="256" y="98.2">47nF</text>
<text x="188" y="104.5">25</text>
<text x="188" y="102.4">26</text>
<text x="208.8" y="106.6">23</text>
<text x="208.8" y="104.5">24</text>
<text x="188" y="112.9">21</text>
<text x="188" y="110.8">22</text>
<text x="45.8" y="114.4" transform="rotate(-90 45.8 114.4)">14 VDo6</text>
<text x="50" y="114.4" transform="rotate(-90 50 114.4)">2</text>
<text x="51.6" y="115">IC1</text>
<text x="51.6" y="117.1">4116N-3 2K RAM</text>
<text x="70.9" y="114.4" transform="rotate(-90 70.9 114.4)">14 VDo0</text>
<text x="75.1" y="114.4" transform="rotate(-90 75.1 114.4)">2</text>
<text x="76.7" y="115">IC3</text>
<text x="76.7" y="117.1">4116N-3 2K RAM</text>
<text x="96.1" y="114.4" transform="rotate(-90 96.1 114.4)">14 VDo5</text>
<text x="100.3" y="114.4" transform="rotate(-90 100.3 114.4)">2</text>
<text x="101.9" y="115">IC5</text>
<text x="101.9" y="117.1">4116N-3 2K RAM</text>
<text x="121.2" y="114.4" transform="rotate(-90 121.2 114.4)">14 VDo7</text>
<text x="125.4" y="114.4" transform="rotate(-90 125.4 114.4)">2</text>
<text x="127.1" y="115">IC7</text>
<text x="127.1" y="117.1">4116N-3 2K RAM</text>
<text x="188" y="119.2">18</text>
<text x="188" y="117.1">19</text>
<text x="188" y="115">20</text>
<text x="224.5" y="119.2">C5</text>
<text x="235" y="119.2">C6</text>
<text x="245.5" y="119.2">C7</text>
<text x="256" y="119.2">C8</text>
<text x="45.7" y="124.4">Vcc (+5V)</text>
<text x="46.9" y="122.6" transform="rotate(-90 46.9 122.6)">Dout</text>
<text x="51.1" y="121.5" transform="rotate(-90 51.1 121.5)">Din</text>
<text x="57.9" y="123.4">9</text>
<text x="70.9" y="124.4">Vcc (+5V)</text>
<text x="72" y="122.6" transform="rotate(-90 72 122.6)">Dout</text>
<text x="76.2" y="121.5" transform="rotate(-90 76.2 121.5)">Din</text>
<text x="83.1" y="123.4">9</text>
<text x="96.1" y="124.4">Vcc (+5V)</text>
<text x="97.2" y="122.6" transform="rotate(-90 97.2 122.6)">Dout</text>
<text x="101.3" y="121.5" transform="rotate(-90 101.3 121.5)">Din</text>
<text x="108.2" y="123.4">9</text>
<text x="121.2" y="124.4">Vcc (+5V)</text>
<text x="122.3" y="122.6" transform="rotate(-90 122.3 122.6)">Dout</text>
<text x="126.5" y="121.5" transform="rotate(-90 126.5 121.5)">Din</text>
<text x="133.3" y="123.4">9</text>
<text x="188" y="125.4">15</text>
<text x="188" y="123.4">16</text>
<text x="188" y="121.2">17</text>
<text x="224.5" y="121.2">47nF</text>
<text x="235" y="121.2">47nF</text>
<text x="245.5" y="121.2">47nF</text>
<text x="256" y="121.2">47nF</text>
<text x="26.9" y="126.5">B</text>
<text x="44.5" y="130.7">Vdd (+12V)</text>
<text x="57.9" y="129.6">8</text>
<text x="69.6" y="130.7">Vdd (+12V)</text>
<text x="83.1" y="129.6">8</text>
<text x="94.8" y="130.7">Vdd (+12V)</text>
<text x="108.2" y="129.6">8</text>
<text x="119.9" y="130.7">Vdd (+12V)</text>
<text x="133.3" y="129.6">8</text>
<text x="188" y="131.7">12</text>
<text x="188" y="129.6">13</text>
<text x="188" y="127.6">14</text>
<text x="263.7" y="126.5">B</text>
<text x="51.2" y="134.9">A0</text>
<text x="51.2" y="136.9">A1</text>
<text x="57.9" y="133.8">5</text>
<text x="57.9" y="135.9">7</text>
<text x="76.3" y="134.9">A0</text>
<text x="76.3" y="136.9">A1</text>
<text x="83.1" y="133.8">5</text>
<text x="83.1" y="135.9">7</text>
<text x="101.5" y="134.9">A0</text>
<text x="101.5" y="136.9">A1</text>
<text x="108.2" y="133.8">5</text>
<text x="108.2" y="135.9">7</text>
<text x="126.7" y="134.9">A0</text>
<text x="126.7" y="136.9">A1</text>
<text x="133.3" y="133.8">5</text>
<text x="133.3" y="135.9">7</text>
<text x="188" y="135.9">10</text>
<text x="188" y="133.8">11</text>
<text x="51.2" y="139.1">A2</text>
<text x="51.2" y="143.3">A4</text>
<text x="51.2" y="141.1">A3</text>
<text x="57.9" y="138">6</text>
<text x="57.9" y="142.2">11</text>
<text x="57.9" y="140.1">12</text>
<text x="76.3" y="139.1">A2</text>
<text x="76.3" y="143.3">A4</text>
<text x="76.3" y="141.1">A3</text>
<text x="83.1" y="138">6</text>
<text x="83.1" y="142.2">11</text>
<text x="83.1" y="140.1">12</text>
<text x="101.5" y="139.1">A2</text>
<text x="101.5" y="143.3">A4</text>
<text x="101.5" y="141.1">A3</text>
<text x="108.2" y="138">6</text>
<text x="108.2" y="142.2">11</text>
<text x="108.2" y="140.1">12</text>
<text x="126.7" y="139.1">A2</text>
<text x="126.7" y="143.3">A4</text>
<text x="126.7" y="141.1">A3</text>
<text x="133.3" y="138">6</text>
<text x="133.3" y="142.2">11 A4/A11</text>
<text x="133.3" y="140.1">12 A3/A10</text>
<text x="189.1" y="142.2">7</text>
<text x="189.1" y="140.1">8</text>
<text x="189.1" y="138">9</text>
<text x="224.5" y="142.2">C9</text>
<text x="235" y="142.2">C10</text>
<text x="245.5" y="142.2">C11</text>
<text x="256" y="142.2">C12</text>
<text x="51.2" y="145.3">A5</text>
<text x="51.2" y="147.4">A6</text>
<text x="57.9" y="144.3">10</text>
<text x="57.9" y="146.4">13</text>
<text x="76.3" y="145.3">A5</text>
<text x="76.3" y="147.4">A6</text>
<text x="83.1" y="144.3">10</text>
<text x="83.1" y="146.4">13</text>
<text x="101.5" y="145.3">A5</text>
<text x="101.5" y="147.4">A6</text>
<text x="108.2" y="144.3">10</text>
<text x="108.2" y="146.4">13</text>
<text x="126.7" y="145.3">A5</text>
<text x="126.7" y="147.4">A6</text>
<text x="133.3" y="144.3">10 A1/A8</text>
<text x="133.3" y="146.4">13 A6A14</text>
<text x="189.1" y="148.5">4</text>
<text x="189.1" y="146.4">5</text>
<text x="189.1" y="144.3">6</text>
<text x="224.5" y="144.3">47nF</text>
<text x="235" y="144.3">47nF</text>
<text x="245.5" y="144.3">47nF</text>
<text x="256" y="144.3">47nf</text>
<text x="49.9" y="155.8">RAS</text>
<text x="49.9" y="153.7">CAS</text>
<text x="50.5" y="151.6">WR</text>
<text x="57.9" y="154.8">4</text>
<text x="57.9" y="152.7">15</text>
<text x="57.9" y="150.6">3</text>
<text x="75.1" y="155.8">RAS</text>
<text x="75.1" y="153.7">CAS</text>
<text x="75.7" y="151.6">WR</text>
<text x="83.1" y="154.8">4</text>
<text x="83.1" y="152.7">15</text>
<text x="83.1" y="150.6">3</text>
<text x="100.2" y="155.8">RAS</text>
<text x="100.2" y="153.7">CAS</text>
<text x="100.9" y="151.6">WR</text>
<text x="108.2" y="150.6">3</text>
<text x="108.2" y="154.8">4</text>
<text x="108.2" y="152.7">15</text>
<text x="125.4" y="155.8">RAS</text>
<text x="125.4" y="153.7">CAS</text>
<text x="126" y="151.6">WR</text>
<text x="133.3" y="150.6">3</text>
<text x="133.3" y="154.8">4</text>
<text x="133.3" y="152.7">15 /CAS</text>
<text x="189.1" y="154.8">1</text>
<text x="189.1" y="152.7">2</text>
<text x="189.1" y="150.6">3</text>
<text x="43.7" y="161.3" transform="rotate(-90 43.7 161.3)">1</text>
<text x="44.7" y="156" transform="rotate(-90 44.7 156)">Vbb (-5V)</text>
<text x="48.9" y="156" transform="rotate(-90 48.9 156)">Vss (GND)</text>
<text x="68.8" y="161.3" transform="rotate(-90 68.8 161.3)">1</text>
<text x="69.9" y="156" transform="rotate(-90 69.9 156)">Vbb (-5V)</text>
<text x="74.1" y="156" transform="rotate(-90 74.1 156)">Vss (GND)</text>
<text x="94" y="161.3" transform="rotate(-90 94 161.3)">1</text>
<text x="95" y="156" transform="rotate(-90 95 156)">Vbb (-5V)</text>
<text x="99.2" y="156" transform="rotate(-90 99.2 156)">Vss (GND)</text>
<text x="119.2" y="161.3" transform="rotate(-90 119.2 161.3)">1</text>
<text x="120.2" y="156" transform="rotate(-90 120.2 156)">Vbb (-5V)</text>
<text x="124.4" y="156" transform="rotate(-90 124.4 156)">Vss (GND)</text>
<text x="196.2" y="160">2</text>
<text x="201.5" y="160">1</text>
<text x="215.1" y="159">Note: Memory uses Column &amp; Row Addressing</text>
<text x="215.1" y="161.1">7 Address Lines: 2^7=128 columns &amp; rows.</text>
<text x="26.9" y="166.3">A</text>
<text x="47.9" y="162.3" transform="rotate(-90 47.9 162.3)">16</text>
<text x="73" y="162.3" transform="rotate(-90 73 162.3)">16</text>
<text x="98.2" y="162.3" transform="rotate(-90 98.2 162.3)">16</text>
<text x="123.4" y="162.3" transform="rotate(-90 123.4 162.3)">16</text>
<text x="189.9" y="165.2">Title</text>
<text x="215.1" y="163.2">128x128 = 16384bits. =&gt; x8 chips, hence 16K of Memory</text>
<text x="263.7" y="166.3">A</text>
<text x="189.9" y="171.5">Size</text>
<text x="200.4" y="171.5">Number</text>
<text x="242.4" y="171.5">Revision</text>
<text x="189.9" y="177.8">Date:</text>
<text x="189.9" y="179.9">File:</text>
<text x="191" y="174.7">A4</text>
<text x="199.4" y="179.9">C:\Documents and Settings\LEWISA\Desktop\Lynx 16K Mem Module.ddb</text>
<text x="199.4" y="177.8">28-Feb-2011</text>
<text x="231.9" y="179.9">Drawn By:</text>
<text x="231.9" y="177.8">Sheet</text>
<text x="237.8" y="177.8">of</text>
<text x="55.2" y="183">1</text>
<text x="115.3" y="183">2</text>
<text x="175.5" y="183">3</text>
<text x="235.6" y="183">4</text>
</g>
<g font-size="1.9" fill="#800000">
<text x="50" y="44.2" transform="rotate(-90 50 44.2)">zbD3</text>
<text x="75.1" y="44.2" transform="rotate(-90 75.1 44.2)">zbD1</text>
<text x="100.3" y="44.2" transform="rotate(-90 100.3 44.2)">zbD4</text>
<text x="125.4" y="44.2" transform="rotate(-90 125.4 44.2)">zbD2</text>
<text x="154.8" y="44.2" transform="rotate(-90 154.8 44.2)">VDo6</text>
<text x="159" y="44.2" transform="rotate(-90 159 44.2)">VDo0</text>
<text x="163.2" y="44.2" transform="rotate(-90 163.2 44.2)">VDo3</text>
<text x="167.4" y="44.2" transform="rotate(-90 167.4 44.2)">VDo1</text>
<text x="171.6" y="44.2" transform="rotate(-90 171.6 44.2)">VDo4</text>
<text x="175.8" y="44.2" transform="rotate(-90 175.8 44.2)">VDo5</text>
<text x="180" y="44.2" transform="rotate(-90 180 44.2)">VDo7</text>
<text x="185.2" y="44.2" transform="rotate(-90 185.2 44.2)">VDo2</text>
<text x="59.3" y="54.2">+5V</text>
<text x="84.5" y="54.2">+5V</text>
<text x="109.7" y="54.2">+5V</text>
<text x="134.8" y="54.2">+5V</text>
<text x="58.9" y="60.5">+12V</text>
<text x="84.1" y="60.5">+12V</text>
<text x="109.3" y="60.5">+12V</text>
<text x="134.4" y="60.5">+12V</text>
<text x="136.5" y="68.9">A0/A7</text>
<text x="136.5" y="66.8">A5/A12</text>
<text x="136.5" y="71">A2/A9</text>
<text x="153.2" y="66.8">A[0..6]</text>
<text x="136.5" y="83.6">/WR</text>
<text x="153.2" y="83.6">/WR,/CAS,/RAS</text>
<text x="180.5" y="81.4">A0/A7</text>
<text x="180.5" y="83.6">A1/A8</text>
<text x="136.5" y="87.8">/RAS</text>
<text x="180.5" y="89.8">A5/A12</text>
<text x="180.5" y="85.6">A2/A9</text>
<text x="180.5" y="87.8">A4/A11</text>
<text x="172.1" y="94">/CAS</text>
<text x="180.5" y="91.9">A3/A10</text>
<text x="42.8" y="98.2">-5V</text>
<text x="67.9" y="98.2">-5V</text>
<text x="93.1" y="98.2">-5V</text>
<text x="118.3" y="98.2">-5V</text>
<text x="172.1" y="96.1">/RAS</text>
<text x="180.5" y="98.2">A6A14</text>
<text x="172.1" y="102.4">/WR</text>
<text x="172.1" y="104.5">VDo2</text>
<text x="212.6" y="102.4">-5V</text>
<text x="221" y="104.5">-5V</text>
<text x="231.4" y="104.5">-5V</text>
<text x="241.9" y="104.5">-5V</text>
<text x="252.4" y="104.5">-5V</text>
<text x="50" y="111.2" transform="rotate(-90 50 111.2)">zbD6</text>
<text x="75.1" y="111.2" transform="rotate(-90 75.1 111.2)">zbD0</text>
<text x="100.3" y="111.2" transform="rotate(-90 100.3 111.2)">zbD5</text>
<text x="125.4" y="111.2" transform="rotate(-90 125.4 111.2)">zbD7</text>
<text x="220.3" y="110.8">+12V</text>
<text x="230.8" y="110.8">+12V</text>
<text x="241.3" y="110.8">+12V</text>
<text x="251.8" y="110.8">+12V</text>
<text x="172.1" y="119.2">VDo4</text>
<text x="59.3" y="121.2">+5V</text>
<text x="84.5" y="121.2">+5V</text>
<text x="109.7" y="121.2">+5V</text>
<text x="134.8" y="121.2">+5V</text>
<text x="172.1" y="123.4">VDo1</text>
<text x="172.1" y="121.2">VDo3</text>
<text x="58.9" y="127.6">+12V</text>
<text x="84.1" y="127.6">+12V</text>
<text x="109.3" y="127.6">+12V</text>
<text x="134.4" y="127.6">+12V</text>
<text x="180.5" y="127.6">zbD7</text>
<text x="180.5" y="131.7">zbD6</text>
<text x="136.5" y="135.9">A0/A7</text>
<text x="136.5" y="133.8">A5/A12</text>
<text x="180.5" y="135.9">zbD3</text>
<text x="180.5" y="133.8">zbD5</text>
<text x="220.8" y="133.8">+5V</text>
<text x="231.2" y="133.8">+5V</text>
<text x="241.7" y="133.8">+5V</text>
<text x="252.2" y="133.8">+5V</text>
<text x="136.5" y="138">A2/A9</text>
<text x="180.5" y="142.2">zbD2</text>
<text x="180.5" y="140.1">zbD1</text>
<text x="180.5" y="138">zbD4</text>
<text x="172.1" y="146.4">VDo7</text>
<text x="172.1" y="144.3">VDo6</text>
<text x="136.5" y="150.6">/WR</text>
<text x="136.5" y="154.8">/RAS</text>
<text x="172.1" y="154.8">VDo0</text>
<text x="172.1" y="150.6">VDo5</text>
<text x="180.5" y="152.7">zbD0</text>
<text x="42.8" y="165.2">-5V</text>
<text x="67.9" y="165.2">-5V</text>
<text x="93.1" y="165.2">-5V</text>
<text x="118.3" y="165.2">-5V</text>
<text x="153.2" y="173.6">Di[0..7]</text>
<text x="153.2" y="169.4">Do[0..7]</text>
</g>
</svg>
